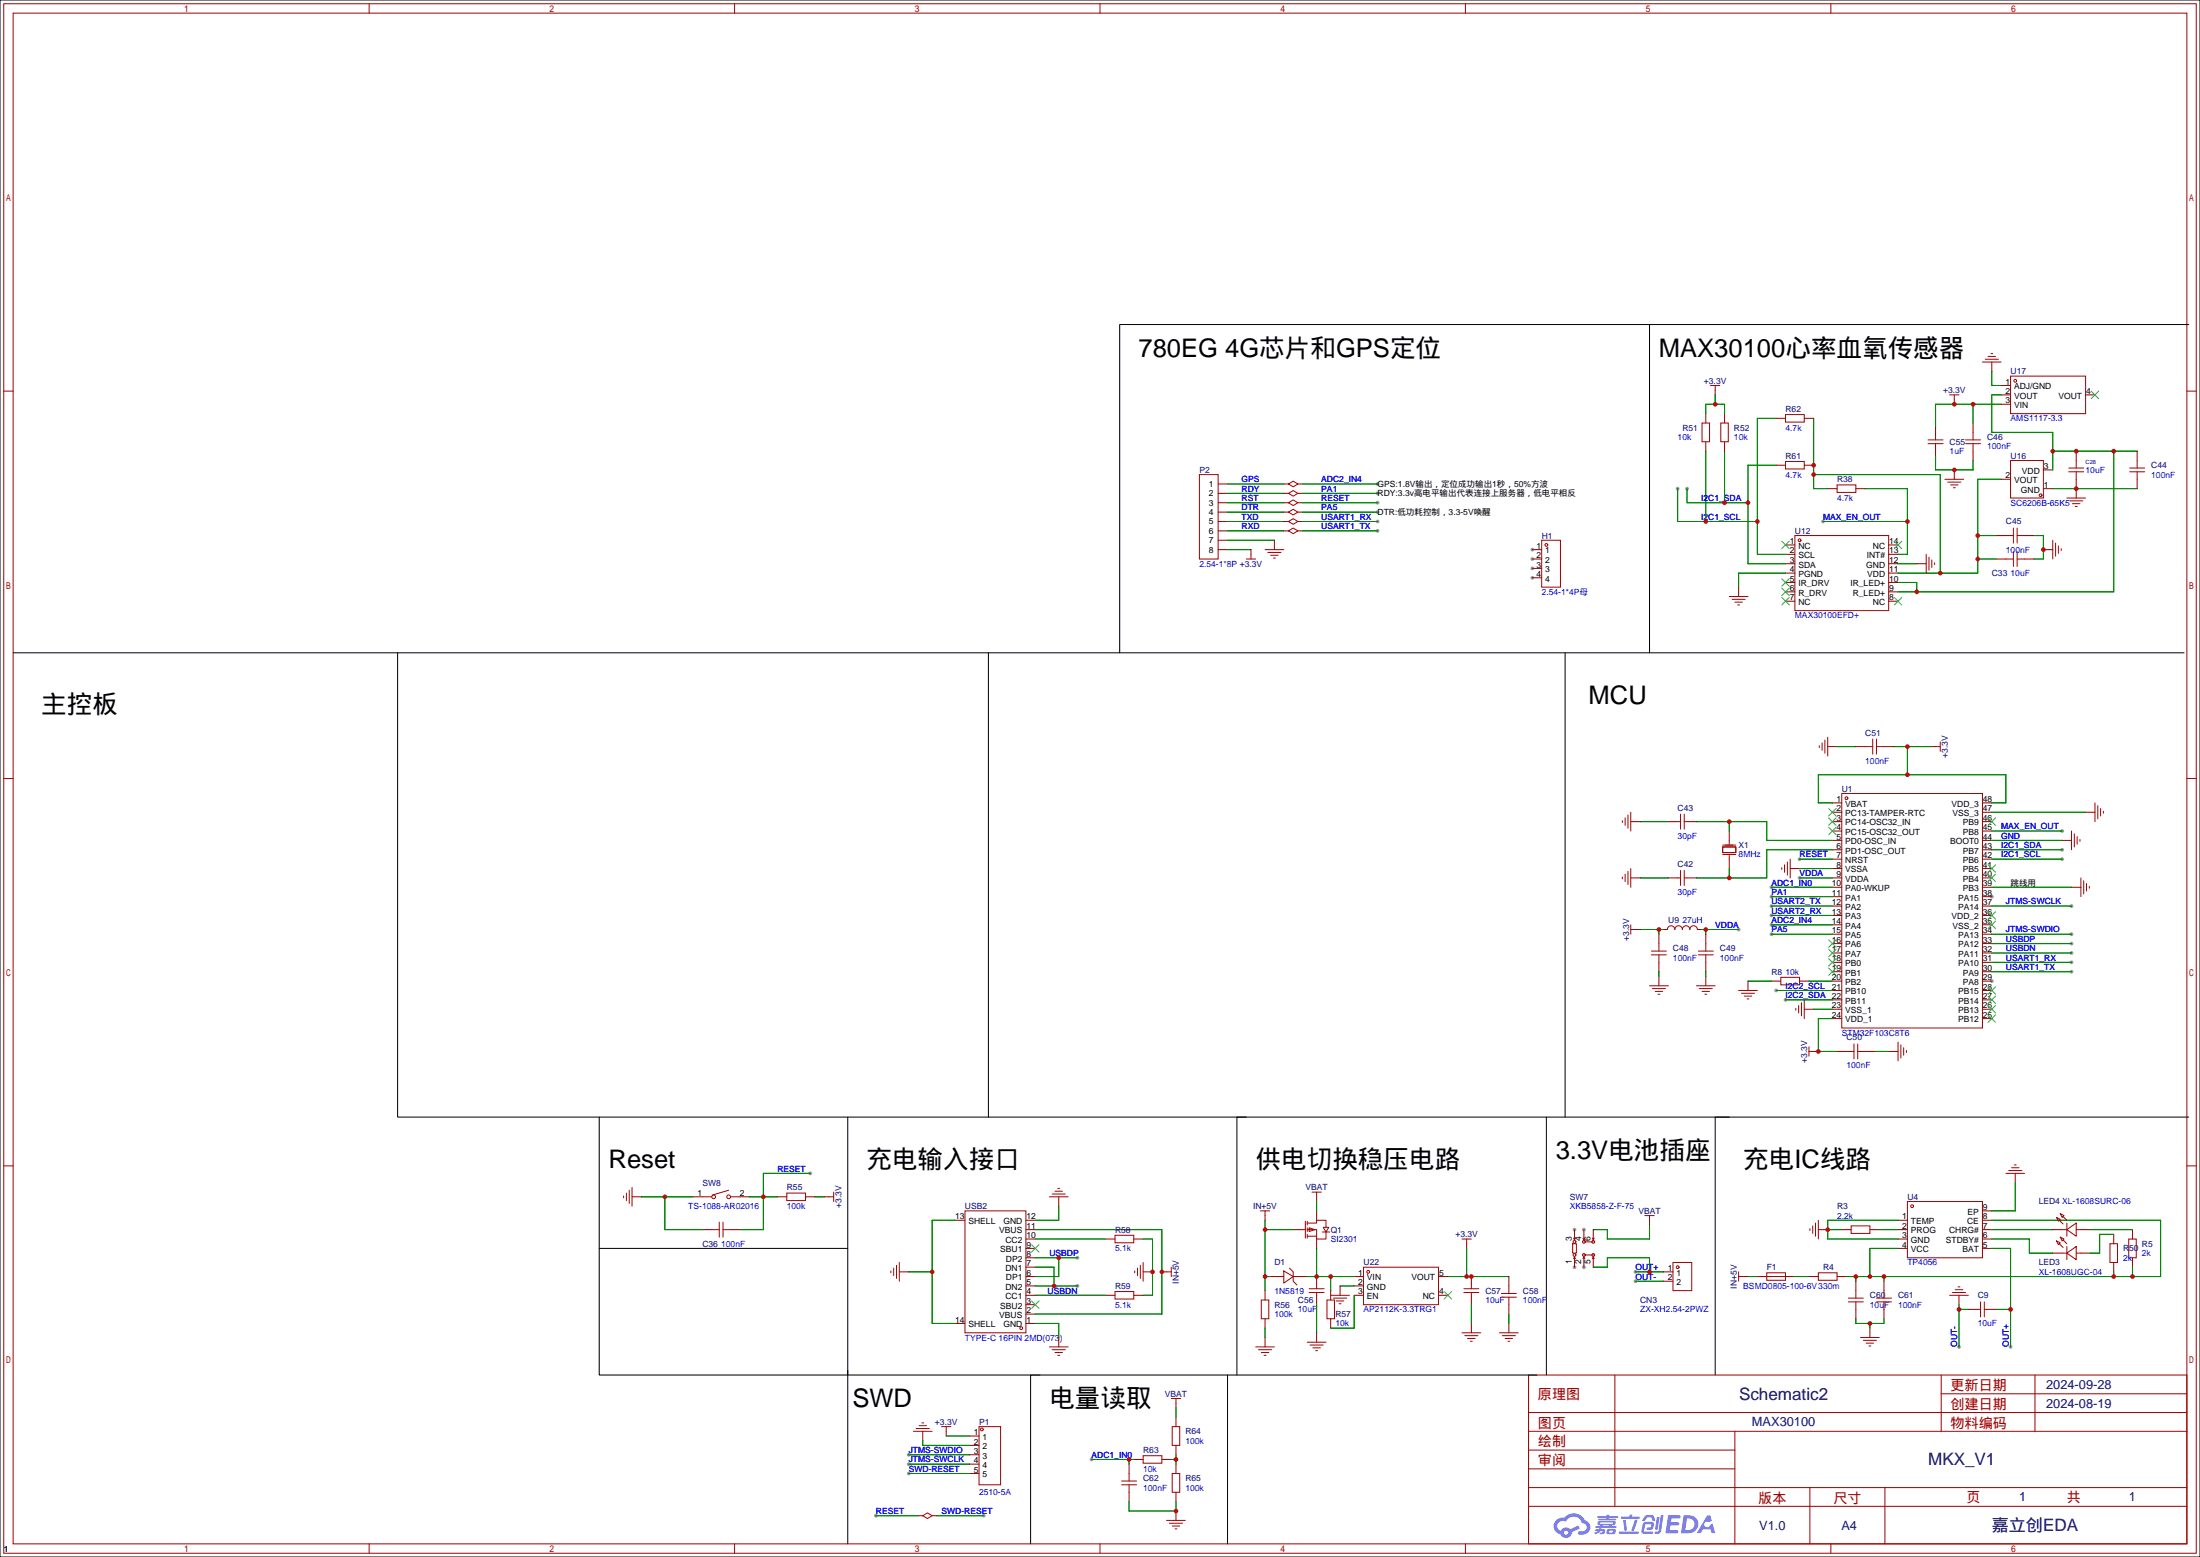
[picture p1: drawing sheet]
<svg xmlns="http://www.w3.org/2000/svg" width="596mm" height="422mm" viewBox="0 0 596 422" stroke-linecap="round" stroke-linejoin="round" font-family="sans-serif">
<path d="M0 0h595.9v421.6h-595.9z" fill="#fff" stroke="#000" stroke-width=".27"/>
<g fill="#999">
<circle cx="539.5" cy="265.7" r=".51"/>
<circle cx="539.5" cy="242.8" r=".51"/>
<circle cx="415" cy="148.8" r=".51"/>
<circle cx="415" cy="151.4" r=".51"/>
<circle cx="415" cy="153.9" r=".51"/>
<circle cx="415" cy="156.5" r=".51"/>
<circle cx="429" cy="333" r=".51"/>
<circle cx="426.5" cy="333" r=".51"/>
<circle cx="429" cy="343.2" r=".51"/>
<circle cx="426.5" cy="343.2" r=".51"/>
<circle cx="561.1" cy="263.1" r=".51"/>
<circle cx="561.1" cy="260.6" r=".51"/>
<circle cx="558.5" cy="225" r=".51"/>
<circle cx="530.6" cy="364.7" r=".51"/>
<circle cx="544.6" cy="364.7" r=".51"/>
<circle cx="443" cy="344.4" r=".51"/>
<circle cx="443" cy="347" r=".51"/>
<circle cx="558.5" cy="232.7" r=".51"/>
<circle cx="558.5" cy="230.1" r=".51"/>
<circle cx="470.9" cy="251.7" r=".51"/>
<circle cx="487.4" cy="237.7" r=".51"/>
<circle cx="454.4" cy="132.3" r=".51"/>
<circle cx="456.9" cy="132.3" r=".51"/>
<circle cx="493.8" cy="141.2" r=".51"/>
<circle cx="479.8" cy="245.4" r=".51"/>
<circle cx="479.8" cy="247.9" r=".51"/>
<circle cx="483.6" cy="270.8" r=".51"/>
<circle cx="246.1" cy="394" r=".51"/>
<circle cx="246.1" cy="396.5" r=".51"/>
<circle cx="561.1" cy="253" r=".51"/>
<circle cx="561.1" cy="245.4" r=".51"/>
<circle cx="487.4" cy="232.7" r=".51"/>
<circle cx="219.5" cy="317.8" r=".51"/>
<circle cx="246.1" cy="399" r=".51"/>
<circle cx="237.2" cy="410.5" r=".51"/>
<circle cx="266.4" cy="410.5" r=".51"/>
<circle cx="479.8" cy="242.8" r=".51"/>
<circle cx="373.1" cy="143.8" r=".51"/>
<circle cx="373.1" cy="141.2" r=".51"/>
<circle cx="373.1" cy="138.7" r=".51"/>
<circle cx="373.1" cy="136.1" r=".51"/>
<circle cx="373.1" cy="133.6" r=".51"/>
<circle cx="373.1" cy="131.1" r=".51"/>
<circle cx="479.8" cy="250.4" r=".51"/>
<circle cx="479.8" cy="253" r=".51"/>
<circle cx="561.1" cy="258.1" r=".51"/>
<circle cx="561.1" cy="255.5" r=".51"/>
<circle cx="481.1" cy="268.2" r=".51"/>
<circle cx="291.8" cy="340.6" r=".51"/>
<circle cx="295.7" cy="395.2" r=".51"/>
<circle cx="291.8" cy="348.2" r=".51"/>
<circle cx="479.8" cy="240.3" r=".51"/>
</g>
<g fill="none" stroke="#a10000" stroke-width=".27">
<path d="M1 1h593.9v419.6h-593.9zM3.6 3.6h588.7v414.5h-588.7zM100 1v2.6M199 1v2.6M297.9 1v2.6M396.9 1v2.6M495.9 1v2.6M1 105.9h2.6M592.3 105.9h2.6M1 210.8h2.6M592.3 210.8h2.6M1 315.7h2.6"/>
<path d="M592.3 315.7h2.6M414 372.4h178.3v45.7h-178.3zM437.4 372.4v35.5M525.8 372.4v15.2M525.8 377.4h66.5M551.2 372.4v15.2M414 392.7h55.9M414 387.6h178.3M414 397.8h55.9M414 382.5h178.3M469.9 387.6v30.5M100 418.1v2.5"/>
<path d="M199 418.1v2.5M297.9 418.1v2.5M396.9 418.1v2.5M414 407.9h178.3M414 402.8h178.3M490.2 402.8v15.3M495.9 418.1v2.5M510.5 402.8v15.3"/>
</g>
<g fill="#5487ff">
<path d="M451.8 410.3h2.7a.48 .48 0 0 1 .7 .5 .48 .48 0 0 1-.7 .4h-1.8l-.1 1 2.1 .1a.46 .46 0 0 1 .1 .6 .46 .46 0 0 1-.6 .2h-1.8l-.2 1.3h1.9a.43 .43 0 0 1 .5 .4 .43 .43 0 0 1-.5 .4h-3z"/>
<path d="M462.4 410.4h.8l.4 1.4-.7 .4a.84 .84 0 0 0-1.2 .2 .84 .84 0 0 0 .3 1.2 .84 .84 0 0 0 1.2-.4l.1-.3 .6-.3 .7 2.6h-1l-.3-1.1h-2.1l-.6 1.1h-1z"/>
<path d="M448.8 410.8h.7l-.5 3.2a.36 .36 0 0 1-.4 .3 .36 .36 0 0 1-.3-.3z"/>
<path d="M449.8 410.3h.8l-.7 4.3a1.04 1.04 0 0 1-1.8 .4l.2-.2 .8-.1 .1-.1z"/>
<path d="M445.5 410.6l.7-.3h1.4l.3 .3 .4 1.2-.7 .1-.3-1h-1l-.8 1h-.7z"/>
<path d="M445.1 412.5l.5-.4h1.7a.95 .95 0 0 1 .5 1.6l-.5 .5-1 .1a.32 .32 0 0 1-.3-.4 .32 .32 0 0 1 .3-.3h.8l.2-.8h-1.6l-.4 1.9 2.2 .1a.32 .32 0 0 1 .3 .3 .32 .32 0 0 1-.4 .3h-2.2l-.5-.3-.1-.5z"/>
<path d="M438.5 414.7h5.1a.33 .33 0 0 1 .3 .4 .33 .33 0 0 1-.4 .3h-4.8l-.2-.2z"/>
<path d="M442.8 411.6h.7l-.6 2a.98 .98 0 0 1-.7 1l-.3-.3z"/>
<path d="M439.6 411.6h.7l.3 2.6a.34 .34 0 0 1-.3 .4 .34 .34 0 0 1-.3-.3z"/>
<path d="M439.1 410.7h2.2l.3-.5h.5l-.1 .5h1.8a.32 .32 0 0 1 .3 .4 .32 .32 0 0 1-.3 .2h-4.5z"/>
<path d="M432.1 414.1l1.7-.2-.1 .2 1.1 .2-.2 1-1.3 .2v-.5h.7l.1-.4a.68 .68 0 0 0-1 .4l-1.1 .5-.2-.5 1-.4h-.7z"/>
<path d="M432.7 410.6h2.4l.1-.4h.7v.4h2.1l.3 .2-.3 .2h-2.2l-.1 .3h1.9l.2 .2-.2 .2h-4.6l-.1-.4h2.1v-.3h-2.2z"/>
<path d="M456 410.3l-.7 4.9h1.7a2.5 2.5 0 0 0 3-2.5 2.5 2.5 0 0 0-3.1-2.4zM456.9 411.2a1.65 1.65 0 0 1 2.1 1.7 1.65 1.65 0 0 1-2.2 1.5h-.4z"/>
<path d="M432.8 412.1l-.1 .8 .7 .1 .1 .3h-1.4l.1 .4h5.4l.3-.1-.3-.3h-1.1l.1-.2a.77 .77 0 0 0 .9-.3 .77 .77 0 0 0 0-.9h-4.2zM433.4 412.3l3.5 .1-.2 .3h-3.2zM434.2 413h1.7l-.2 .3h-1.4z"/>
<path d="M435.3 414.2l-.2 1.1a2.66 2.66 0 0 0 2.1 .1l.4-.9-.1-.4-1.7-.1zM435.9 414.5h.8l.1 .3-.2 .2h-.8z"/>
<path d="M421.5 411.7a2.23 2.23 0 0 0-.6 2.3 2.23 2.23 0 0 0 1.8 1.5 1.58 1.58 0 0 0 1.8 1 1.58 1.58 0 0 0 1.2-1.6l2.2-1-.4-.8-2.1 1a1.65 1.65 0 0 0-2.7 .5 1.47 1.47 0 0 1-.7-2.1 1.47 1.47 0 0 1 2.2-.4 2.35 2.35 0 0 1 2.3-1.4 2.35 2.35 0 0 1 2.1 1.8 1.12 1.12 0 0 1 1.2 1 1.12 1.12 0 0 1-1.1 1.2h-.7a.45 .45 0 0 0-.6 .4 .45 .45 0 0 0 .4 .5 2.12 2.12 0 0 0 2.5-.9 2.12 2.12 0 0 0-.3-2.6 1.92 1.92 0 0 1-1.3-1.3 3.4 3.4 0 0 0-5 .2l-1.2 .1zM423.6 415.1a.6 .6 0 0 1 1.2 0 .6 .6 0 0 1-1.2 0z"/>
</g>
<g fill="none" stroke="#a10000" stroke-width=".27">
<path d="M537 98h5M537.7 97.3h3.6M538.5 96.5h2M539.2 95.8h.6M461 114.6h2v5h-2zM463.3 104.4h2.5M464.6 104.4v1.3M466.1 114.6h2v5h-2zM483.6 112.3h5.1v2h-5.1zM522.2 119.1h4.1M524.3 118.4v.7M528.1 106.9h2.5"/>
<path d="M529.3 106.9v1.3M532.4 119.1h4M534.4 117.1v2M544.6 101.9h20.3v10.1h-20.3zM324.9 128.5h5v22.9h-5zM349 138.7l1.3-.8 1.2 .8-1.2 .7zM349 136.1l1.3-.7 1.2 .7-1.2 .8zM349 133.6l1.3-.8 1.2 .8-1.2 .8zM349 131.1l1.3-.8 1.2 .8-1.2 .7zM483.6 125h5.1v2h-5.1zM497.6 131.3h5.1v2h-5.1zM522.2 120.1h4.1"/>
<path d="M524.3 120.1v.8M526.8 129.8h5.1M527.6 130.6h3.5M528.3 131.3h2.1M529.1 132.1h.5M532.4 120.1h4M534.4 120.1v2.1M544.6 124.7h8.9v10.2h-8.9zM559.8 134.9h5.1M560.3 126.7h4.1M560.3 127.8h4.1M560.6 135.6h3.5"/>
<path d="M561.3 136.4h2.1M562.1 137.2h.5M562.4 124.7v2M562.4 127.8v2M576.8 126.7h4.1M576.8 127.8h4.1M578.9 124.7v2M578.9 127.8v2M337.6 151.4h2.5M338.8 150.1v1.3M342.6 148.8h5.1M343.4 149.6h3.6"/>
<path d="M344.2 150.4h2M344.9 151.1h.5M349 143.8l1.3-.8 1.2 .8-1.2 .7zM349 141.2l1.3-.7 1.2 .7-1.2 .8zM417.6 146.3h5.1v12.7h-5.1zM486.2 145h25.4v20.4h-25.4zM521.7 150.1v5.1M522.5 150.9v3.5M523.2 151.6v2.1M524 152.4v.5M543.3 151.4h2M543.3 145h2"/>
<path d="M545.3 143v4.1M545.3 149.4v4M546.4 151.4h2M546.4 143v4.1M546.4 149.4v4M546.4 145h2M556 146.3v5.1M556.8 147.1v3.5M557.5 147.8v2.1M558.3 148.6v.5M468.4 161.5h5.1M469.1 162.3h3.6"/>
<path d="M469.9 163.1h2M470.7 163.8h.5M495 199.6v5.1M441.7 220v5M492.8 201.9v.5M493.5 201.2v2M494.3 200.4v3.6M498.9 214.9h38.1v63.5h-38.1zM505.2 202.2h2M507.2 200.2v4M508.3 202.2h2M508.3 200.2v4"/>
<path d="M524.3 202.2h1.2M525.5 200.9v2.6M567.4 217.4v5.1M568.2 218.2v3.5M569 218.9v2.1M569.7 219.7v.5M439.4 222.2v.6M439.4 237.5v.5M440.2 221.5v2M440.2 236.7v2.1M440.9 220.7v3.6M440.9 236v3.5"/>
<path d="M441.7 235.2v5.1M454.4 237.7h.8M454.4 222.5h.8M455.2 220.5v4M455.2 235.7v4.1M456.2 220.5v4M456.2 235.7v4.1M456.2 237.7h.7M456.2 222.5h.7M466.6 229.4h3.6v1.5h-3.6zM466.6 231.4h3.6M466.6 228.9h3.6"/>
<path d="M468.4 227.6v1M468.4 231.6v1.1M482.6 234.9v.6M483.4 234.2v2M484.1 233.4v3.6M484.9 232.7v5M561.1 225v5.1M561.8 225.8v3.6M562.6 226.6v2M563.4 227.3v.5M563.6 237.7v5.1M564.4 238.5v3.6"/>
<path d="M565.1 239.3v2M441.7 250.4v2.6M441.7 251.7h1.3M447.3 258.6h4.1M447.3 257.6h4.1M449.3 255.5v2.1M449.3 258.6v2M451.6 251.7a1.02 1.02 0 0 1 1-1 1.02 1.02 0 0 1 1 1 1.02 1.02 0 0 1 1.1-1 1.02 1.02 0 0 1 1 1 1.02 1.02 0 0 1 1-1 1.02 1.02 0 0 1 1 1 1.02 1.02 0 0 1 1-1 1.02 1.02 0 0 1 1 1M460 258.6h4.1M460 257.6h4.1M462 255.5v2.1M462 258.6v2"/>
<path d="M565.9 240v.5M446.8 267h5.1M447.5 267.7h3.6M448.3 268.5h2M449.1 269.2h.5M459.5 267h5.1M460.2 267.7h3.6M461 268.5h2M461.8 269.2h.5M470.9 268.2h5.1M471.7 269h3.5M472.4 269.7h2.1"/>
<path d="M473.2 270.5h.5M482.3 264.7h5.1v2h-5.1zM486.4 273v.6M487.2 272.3v2M487.9 271.5v3.6M488.7 270.8v5M490 283.5v2.5M490 284.7h1.2M500.1 284.7h2.1M502.2 282.7v4.1M503.2 284.7h2M503.2 282.7v4.1"/>
<path d="M514.1 282.2v5.1M514.9 283v3.5M515.6 283.7v2M516.4 284.5v.5M543.3 317.8h5.1M544.1 317h3.5M544.8 316.2h2.1M545.6 315.5h.5M168.9 323.8v.6M169.7 323.1v2M170.4 322.3v3.6M171.2 321.6v5"/>
<path d="M190.2 324.1h2.6M192.8 333h2M194.8 331v4M195.8 333h2.1M195.8 331v4M197.4 322.3l-4.4 1.3M197.9 324.1h2.5M213.1 323.1h5.1v2h-5.1zM224.5 324.1h1.3M225.8 322.8v2.6M261.4 327.9h16.5v33h-16.5zM284.2 324.1h5.1"/>
<path d="M285 323.3h3.5M285.8 322.6h2M286.5 321.8h.5M302 334.5h5.1v2h-5.1zM341.4 327.9h2.5M342.6 327.9v1.3M352.8 333h.8M353.6 330.7v4.6M354.1 331.2h2.5v-.7h2.6v2M354.1 333h2.5v2.5h2.6v-1.7M354.1 334.8h2.5M354.1 330.7v1"/>
<path d="M354.1 332.5v1M354.1 334.3v1M354.6 332.5l1.5 .5-1.5 .5zM355.3 322.8h2.6M356.6 322.8v1.3M358.1 333.6h2.1M358.4 332.4h1.5l-.7 1.2zM396 335.5h2.5M397.3 335.5v1.3M426 336.8h1v2.5h-1zM426.2 335.3l.3 .5 .2-.5M428.8 335.3l.2 .5 .3-.5"/>
<path d="M429 339.9h2.8M429 336.3h2.5M431.3 335.3l.2 .5 .3-.5M445.5 329.2h2.6M446.8 329.2v1.3M490.2 332.7v.5M491 332v2M491.7 331.2v3.6M492.5 330.5v5M501.4 332h5.1v2h-5.1zM516.6 325.4h20.4v15.2h-20.4zM557 336l1 .5-.5 .6z"/>
<path d="M557 329.7l1 .5-.5 .5zM557.8 336.8l1 1M557.8 330.5l1 1M558 335l1.1 .5-.6 .5zM558 328.7l1.1 .5-.6 .5zM558.5 339.3h1.3M558.5 333h1.3M558.8 335.8l1 1M558.8 329.4l1 1.1M559.8 339.3l2.6-1.7v3.5zM559.8 333l2.6-1.8v3.6zM559.8 331.2v3.6"/>
<path d="M559.8 337.6v3.5M562.4 339.3h1.2M562.4 333h1.2M571.5 336.8h2v5.1h-2zM576.6 335.5h2v5.1h-2zM241.3 344.2v.5M242.1 343.4v2M242.8 342.6v3.6M243.6 341.9v5.1M302 349.8h5.1v2h-5.1zM307.3 344.2v.5M308.1 343.4v2"/>
<path d="M308.9 342.6v3.6M309.6 341.9v5.1M316 344.4h1.2M317.2 343.2v2.5M341.6 352h2.1v5.1h-2.1zM347.7 344.2l2.6 1.5-2.6 1.8zM349.2 343.4l1.1 1v2.6l1 1M354.6 350h4M354.6 349h4M356.6 348.2v.8M356.6 350v.8M359.4 352h2v5.1h-2z"/>
<path d="M360.4 350.8h5.1M361.2 351.5h3.5M361.9 352.3h2.1M362.7 353.1h.5M369.3 343.2h20.3v10.1h-20.3zM396.5 350h4.1M396.5 349h4.1M398.5 348.2v.8M398.5 350v.8M406.7 351.3h4M406.7 350.3h4M408.7 348.2v2.1"/>
<path d="M408.7 351.3v2M426.2 340.9l.3-.5 .2 .5M428.8 340.9l.2-.5 .3 .5M431.3 340.9l.2-.5 .3 .5M453.1 341.9h5.1v7.6h-5.1zM470.9 344.4v2.6M470.9 345.7h1.3M478.5 344.7h5.1v2h-5.1zM478.5 345.7h5.1M492.5 344.7h5.1v2h-5.1zM500.6 351.5h4.1M500.6 352.6h4.1"/>
<path d="M502.7 349.5v2M502.7 352.6v2M508.3 351.5h4M508.3 352.6h4M510.3 349.5v2M510.3 352.6v2M528.1 350.8h5M528.8 350h3.6M529.6 349.2h2M530.4 348.5h.5M535.7 354.6h.7M536.4 352.6v4"/>
<path d="M537.5 352.6v4M537.5 354.6h.7M284.2 364.7h5.1M285 365.5h3.5M285.8 366.3h2M286.5 367h.5M317.2 378.7h2.6M318.5 378.7v1.3M340.1 364.7h5.1M340.9 365.5h3.5M341.6 366.3h2.1M342.4 367h.5"/>
<path d="M354.1 363.5h5.1M354.8 364.2h3.6M355.6 365h2M356.4 365.8h.5M396 360.9h5.1M396.7 361.7h3.6M397.5 362.5h2M398.3 363.2h.5M406.1 360.9h5.1M406.9 361.7h3.6M407.7 362.5h2M408.4 363.2h.5"/>
<path d="M503.9 362.2h5.1M504.7 363h3.6M505.5 363.7h2M506.2 364.5h.5M247.4 387.6h5.1M248.2 386.8h3.5M248.9 386.1h2.1M249.7 385.3h.5M255 386.3h2.6M256.3 386.3v1.3M265.2 386.3h5.8v15.8h-5.8zM305.8 399v2.1"/>
<path d="M309.6 394.2h5.1v2h-5.1zM317.5 386.3h2v5.1h-2zM317.5 399h2v5.1h-2zM249.9 410.5l1.3-.8 1.3 .8-1.3 .7zM303.8 402.1h4M303.8 401.1h4M305.8 402.1v2M316 411.7h5.1M316.7 412.5h3.6M317.5 413.3h2M318.3 414h.5"/>
<circle cx="545.8" cy="103.1" r=".38"/>
<circle cx="552.7" cy="134.1" r=".38"/>
<circle cx="418.8" cy="147.6" r=".38"/>
<circle cx="487.4" cy="146.3" r=".38"/>
<circle cx="500.1" cy="216.2" r=".38"/>
<circle cx="193.3" cy="324.1" r=".51"/>
<circle cx="197.4" cy="324.1" r=".51"/>
<circle cx="426.5" cy="336.3" r=".38"/>
<circle cx="426.5" cy="339.9" r=".38"/>
<circle cx="429" cy="339.9" r=".38"/>
<circle cx="429" cy="336.3" r=".38"/>
<circle cx="431.5" cy="336.3" r=".38"/>
<circle cx="431.5" cy="339.9" r=".38"/>
<circle cx="517.9" cy="326.6" r=".38"/>
<circle cx="276.6" cy="359.7" r=".38"/>
<circle cx="370.6" cy="344.4" r=".38"/>
<circle cx="454.4" cy="343.2" r=".38"/>
<circle cx="265.9" cy="387.1" r=".38"/>
</g>
<g fill="none" stroke="#870000" stroke-width=".27">
<path d="M539.5 98v2.6M462 112v2.6M462 119.6v2.6M464.6 105.7v1.2M467.1 112v2.6M467.1 119.6v2.6M481.1 113.3h2.5M488.7 113.3h2.5M524.3 115.8v2.6M529.3 108.2v1.3M534.4 114.6v2.5M542 104.4h2.6"/>
<path d="M542 106.9h2.6M542 109.5h2.6M564.9 106.9h2.5M329.9 131.1h2.6M329.9 133.6h2.6M329.9 136.1h2.6M329.9 138.7h2.6M347.7 131.1h1.3M347.7 133.6h1.3M347.7 136.1h1.3M347.7 138.7h1.3M351.5 131.1h1.3"/>
<path d="M351.5 133.6h1.3M351.5 136.1h1.3M351.5 138.7h1.3M481.1 126h2.5M488.7 126h2.5M495 132.3h2.6M502.7 132.3h2.5M524.3 120.9v2.5M529.3 127.3v2.5M534.4 122.2v2.5M542 129.8h2.6M553.5 132.3h2.5"/>
<path d="M553.5 127.3h2.5M562.4 122.2v2.5M562.4 129.8v5.1M578.9 122.2v2.5M578.9 129.8v2.5M329.9 148.8h2.6M329.9 141.2h2.6M329.9 143.8h2.6M329.9 146.3h2.6M338.8 148.8v1.3M345.2 146.3v2.5M347.7 141.2h1.3"/>
<path d="M347.7 143.8h1.3M351.5 141.2h1.3M351.5 143.8h1.3M415 148.8h2.6M415 151.4h2.6M415 153.9h2.6M415 156.5h2.6M470.9 159v2.5M483.6 147.6h2.6M483.6 150.1h2.6M483.6 152.7h2.6M483.6 155.2h2.6"/>
<path d="M483.6 157.7h2.6M511.6 147.6h2.5M511.6 150.1h2.5M511.6 152.7h2.5M511.6 155.2h2.5M511.6 157.7h2.5M519.2 152.7h2.5M540.8 151.4h2.5M540.8 145h2.5M548.4 151.4h2.5M548.4 145h2.5M553.5 148.8h2.5"/>
<path d="M483.6 160.3h2.6M483.6 162.8h2.6M511.6 160.3h2.5M511.6 162.8h2.5M495 202.2h2.6M496.3 217.4h2.6M496.3 220h2.6M502.7 202.2h2.5M510.3 202.2h2.5M523 202.2h1.3M537 217.4h2.5M537 220h2.5"/>
<path d="M564.9 220h2.5M441.7 222.5h2.5M441.7 237.7h2.5M451.9 222.5h2.5M451.9 237.7h2.5M456.9 222.5h2.6M456.9 237.7h2.6M468.4 225v2.6M468.4 232.7v2.5M484.9 235.2h2.5M496.3 222.5h2.6M496.3 225h2.6"/>
<path d="M496.3 227.6h2.6M496.3 230.1h2.6M496.3 232.7h2.6M496.3 235.2h2.6M496.3 237.7h2.6M537 222.5h2.5M537 225h2.5M537 227.6h2.5M537 230.1h2.5M537 232.7h2.5M537 235.2h2.5M537 237.7h2.5"/>
<path d="M558.5 227.6h2.6M443 251.7h1.2M449.3 253v2.5M450.6 251.7h1M459.7 251.7h1.1M462 253v2.5M496.3 240.3h2.6M496.3 242.8h2.6M496.3 245.4h2.6M496.3 247.9h2.6M496.3 250.4h2.6M496.3 253h2.6"/>
<path d="M496.3 255.5h2.6M496.3 258.1h2.6M537 240.3h2.5M537 242.8h2.5M537 245.4h2.5M537 247.9h2.5M537 250.4h2.5M537 253h2.5M537 255.5h2.5M537 258.1h2.5M561.1 240.3h2.5M449.3 260.6v2.5"/>
<path d="M449.3 264.4v2.6M462 260.6v2.5M462 264.4v2.6M473.5 265.7v2.5M479.8 265.7h2.5M487.4 265.7h2.6M488.7 273.3h2.5M496.3 260.6h2.6M496.3 263.1h2.6M496.3 265.7h2.6M496.3 268.2h2.6M496.3 270.8h2.6"/>
<path d="M496.3 273.3h2.6M496.3 275.8h2.6M537 260.6h2.5M537 263.1h2.5M537 265.7h2.5M537 268.2h2.5M537 270.8h2.5M537 273.3h2.5M537 275.8h2.5M491.2 284.7h1.3M497.6 284.7h2.5M505.2 284.7h2.5"/>
<path d="M511.6 284.7h2.5M545.8 317.8v2.5M171.2 324.1h2.5M187.7 324.1h2.5M190.2 333h2.6M197.9 333h2.5M200.4 324.1h2.5M210.6 324.1h2.5M218.2 324.1h2.5M223.3 324.1h1.2M258.8 330.5h2.6M277.9 330.5h2.5"/>
<path d="M277.9 333h2.5M277.9 335.5h2.5M277.9 338.1h2.5M286.8 324.1v2.5M299.5 335.5h2.5M307.1 335.5h2.5M342.6 329.2v1.3M350.3 333h2.5M356.6 324.1v1.3M356.6 327.9v2.6M356.6 335.5v2.6M397.3 336.8v1.3"/>
<path d="M426.5 333v2.5M429 333v2.5M431.5 333v2.5M446.8 330.5v1.2M492.5 333h2.5M498.9 333h2.5M506.5 333h2.5M514.1 330.5h2.5M514.1 333h2.5M514.1 335.5h2.5M514.1 338.1h2.5M537 330.5h2.5"/>
<path d="M537 333h2.5M537 335.5h2.5M537 338.1h2.5M537 327.9h2.5M556 333h2.5M556 339.3h2.5M563.6 333h2.6M563.6 339.3h2.6M572.5 334.3v2.5M577.6 333v2.5M243.6 344.4h2.5M258.8 358.4h2.6"/>
<path d="M277.9 345.7h2.5M277.9 348.2h2.5M277.9 350.8h2.5M277.9 358.4h2.5M277.9 355.9h2.5M277.9 353.3h2.5M277.9 343.2h2.5M277.9 340.6h2.5M299.5 350.8h2.5M307.1 350.8h2.5M309.6 344.4h2.6M314.7 344.4h1.3"/>
<path d="M342.6 349.5v2.5M342.6 357.1v2.6M343.9 345.7h3.8M350.3 345.7h3.8M356.6 345.7v2.5M356.6 350.8v2.5M360.4 349.5v2.5M360.4 357.1v2.6M363 348.2v2.6M366.8 345.7h2.5M366.8 348.2h2.5M366.8 350.8h2.5"/>
<path d="M389.6 345.7h2.6M389.6 350.8h2.6M398.5 345.7v2.5M398.5 350.8v2.5M398.5 358.4v2.5M408.7 345.7v2.5M408.7 353.3v2.6M408.7 358.4v2.5M426.5 340.6v2.6M429 340.6v2.6M431.5 340.6v2.6M450.6 344.4h2.5"/>
<path d="M450.6 347h2.5M472.2 345.7h1.3M476 345.7h2.5M483.6 345.7h2.6M490 345.7h2.5M497.6 345.7h2.5M502.7 347v2.5M502.7 354.6v2.5M506.5 359.7v2.5M510.3 347v2.5M510.3 354.6v2.5M530.6 350.8v2.5"/>
<path d="M533.1 354.6h2.6M538.2 354.6h2.6M572.5 341.9v2.5M577.6 340.6v2.6M286.8 362.2v2.5M318.5 380v1.3M342.6 362.2v2.5M356.6 360.9v2.6M249.9 387.6v2.5M256.3 387.6v1.3M262.6 388.9h2.6M262.6 391.4h2.6"/>
<path d="M262.6 394h2.6M262.6 396.5h2.6M262.6 399h2.6M305.8 396.5v2.5M307.1 395.2h2.5M314.7 395.2h2.5M318.5 383.8v2.5M318.5 391.4v2.6M318.5 396.5v2.5M248.7 410.5h1.2M252.5 410.5h1.2M305.8 404.1v2.6"/>
<path d="M318.5 404.1v2.6M318.5 409.2v2.5"/>
</g>
<g fill="none" stroke="#3c3" stroke-width=".27">
<path d="M566.4 105.9l2.1 2M568.5 105.9l-2.1 2M482.6 146.6l2 2M482.6 156.7l2 2M482.6 159.3l2 2M484.6 146.6l-2 2M484.6 156.7l-2 2M484.6 159.3l-2 2M513.1 146.6l2 2M515.1 146.6l-2 2M482.6 161.8l2 2M484.6 161.8l-2 2"/>
<path d="M513.1 161.8l2 2M515.1 161.8l-2 2M495.3 218.9l2 2.1M497.3 218.9l-2 2.1M495.3 221.5l2 2M495.3 224l2 2.1M497.3 221.5l-2 2M497.3 224l-2 2.1M538.5 236.7l2 2.1M538.5 234.2l2 2M538.5 221.5l2 2M540.5 236.7l-2 2.1"/>
<path d="M540.5 234.2l-2 2M540.5 221.5l-2 2M495.3 254.5l2 2M495.3 257l2 2.1M495.3 259.6l2 2M497.3 254.5l-2 2M497.3 257l-2 2.1M497.3 259.6l-2 2M538.5 249.4l2 2.1M538.5 246.9l2 2M540.5 249.4l-2 2.1M540.5 246.9l-2 2"/>
<path d="M495.3 262.1l2 2.1M497.3 262.1l-2 2.1M538.5 274.8l2 2.1M538.5 272.3l2 2M538.5 269.7l2 2.1M538.5 267.2l2 2M540.5 274.8l-2 2.1M540.5 272.3l-2 2M540.5 269.7l-2 2.1M540.5 267.2l-2 2M279.4 337.1l2 2M281.4 337.1l-2 2"/>
<path d="M279.4 352.3l2 2M281.4 352.3l-2 2M391.2 349.8l2 2M393.2 349.8l-2 2"/>
</g>
<g fill="none" stroke="#000" stroke-width=".27">
<path d="M446.8 87.9h-143.5v88.9M592.8 87.9h-146v88.9M3.6 176.8h588M107.7 176.8v125.7h160M267.7 176.8v125.7h69.9M423.9 176.8v125.7M162.3 302.5v69.9h67.3M229.6 302.5v69.9h52.1M418.8 302.5h-83.8v69.9M468.4 302.5h-49.6v69.9M592.8 302.5h-128.2v69.9M162.3 338.1h67.3"/>
<path d="M229.6 371.1v47M332.5 372.4h-53.4v45.7M416.3 372.4h-83.8v45.7"/>
</g>
<g fill="none" stroke="#008700" stroke-width=".27">
<path d="M462 112v-2.5h5.1v2.5M464.6 106.9v2.6M481.1 113.3h-5.1v36.8h7.6M491.2 113.3v19h3.8M534.4 109.5v5.1M539.5 100.6v3.8h2.5M542 106.9h-2.5v10.2h16.5v10.2M542 109.5h-17.7v6.3M332.5 136.1h15.2M332.5 131.1h15.2M332.5 133.6h15.2M332.5 138.7h15.2"/>
<path d="M352.8 136.1h20.3M352.8 131.1h20.3M352.8 133.6h20.3M352.8 138.7h20.3M454.4 132.3v8.9h21.6M456.9 132.3v3.8h16.6M462 122.2v19M467.1 122.2v13.9M481.1 126h-7.6v26.7h10.1M491.2 128.5h34.3v26.7M505.2 132.3h11.4v17.8h-2.5M524.3 123.4v3.9h10.1v-2.6"/>
<path d="M542 129.8h-6.3v25.4h-21.6M556 132.3h22.9M556 122.2h22.9M572.5 122.2v38.1h-58.4M332.5 141.2h15.2M332.5 143.8h15.2M332.5 146.3h12.7M332.5 148.8h6.3M352.8 141.2h20.3M352.8 143.8h20.3M483.6 155.2h-12.7v3.8M493.8 141.2h22.8"/>
<path d="M514.1 152.7h5.1M514.1 157.7h5.1v2.6M535.7 151.4h5.1M535.7 145h5.1M550.9 145h2.6v6.4h-2.6M496.3 217.4h-3.8v-7.6h50.8v7.6h-3.8M497.6 202.2h5.1M512.8 202.2h10.2M516.6 202.2v7.6M539.5 220h25.4M444.2 222.5h7.7M444.2 237.7h7.7"/>
<path d="M459.5 222.5h19v5.1h17.8M468.4 222.5v2.5M468.4 235.2v2.5M487.4 232.7h8.9M487.4 237.7h8.9M487.4 235.2h8.9M496.3 230.1h-17.8v7.6h-19M539.5 225h19M539.5 232.7h19M539.5 230.1h19M539.5 227.6h19M444.2 251.7h6.4"/>
<path d="M449.3 251.7v1.3M460.8 251.7h10.1M462 251.7v1.3M479.8 245.4h16.5M479.8 247.9h16.5M479.8 253h16.5M479.8 242.8h16.5M479.8 250.4h16.5M479.8 240.3h16.5M539.5 245.4h21.6M539.5 253h21.6M539.5 258.1h21.6"/>
<path d="M539.5 255.5h21.6M539.5 240.3h21.6M449.3 263.1v1.3M462 263.1v1.3M473.5 265.7h6.3M481.1 268.2h15.2M483.6 270.8h12.7M490 265.7h6.3M491.2 273.3h5.1M496.3 275.8h-3.8v8.9h5.1M539.5 263.1h21.6M539.5 260.6h21.6"/>
<path d="M507.7 284.7h3.9M219.5 317.8h-12.7v15.2h-6.4M173.7 324.1h14M180.1 324.1v8.9h10.1M202.9 324.1h7.7M220.7 324.1h2.6M258.8 330.5h-6.3v27.9h6.3M280.4 333h34.3v22.9h-34.3M280.4 335.5h19.1M286.8 326.6v3.9h-6.4M309.6 335.5h2.6v15.3h-2.6M342.6 333h7.7"/>
<path d="M342.6 330.5v19M356.6 325.4v2.5M356.6 338.1v7.6M397.3 338.1v7.6M446.8 331.7v3.8h-11.4v-2.5h-3.9M495 333h3.9M509 333h5.1M514.1 330.5h-19.1v5h19.1M514.1 338.1h-7.6v7.6M539.5 333h16.5M539.5 335.5h10.2v3.8h6.3M539.5 330.5h45.7v15.2h-85.1"/>
<path d="M539.5 338.1h5.1v26.6M545.8 320.3v7.6h-6.3M566.2 333h11.4M572.5 334.3h-3.8v5h-2.5M246.1 344.4h6.4M280.4 358.4h6.4v3.8M280.4 340.6h11.4M280.4 343.2h5.1v5M280.4 348.2h11.4M280.4 350.8h19.1M286.8 340.6v5.1h-6.4M342.6 345.7h1.3"/>
<path d="M342.6 359.7v2.5M354.1 345.7h12.7M356.6 353.3v7.6M360.4 345.7v3.8M363 348.2h3.8M366.8 350.8v8.9h-6.4M392.2 345.7h16.5M398.5 353.3v5.1M408.7 355.9v2.5M431.5 343.2h3.9v-2.6h11.4v3.8M443 344.4h7.6M443 347h7.6"/>
<path d="M473.5 345.7h2.5M486.2 345.7h3.8M502.7 357.1v1.3h7.6v-1.3M502.7 345.7v1.3M506.5 358.4v1.3M510.3 345.7v1.3M530.6 354.6h2.5M530.6 353.3v11.4M540.8 354.6h3.8M572.5 344.4v1.3M577.6 343.2v2.5M246.1 394h16.5"/>
<path d="M246.1 396.5h16.5M246.1 399h16.5M249.9 390.1v1.3h12.7M256.3 388.9h6.3M295.7 395.2h11.4M305.8 395.2v1.3M317.2 395.2h1.3M318.5 381.3v2.5M318.5 394v2.5M237.2 410.5h11.5M253.7 410.5h12.7M305.8 406.7v2.5h12.7v-2.5"/>
</g>
<g fill="#c00">
<circle cx="495" cy="333" r=".63"/>
<circle cx="506.5" cy="358.4" r=".63"/>
<circle cx="530.6" cy="354.6" r=".63"/>
<circle cx="544.6" cy="354.6" r=".63"/>
<circle cx="506.5" cy="345.7" r=".63"/>
<circle cx="502.7" cy="345.7" r=".63"/>
<circle cx="510.3" cy="345.7" r=".63"/>
<circle cx="572.5" cy="345.7" r=".63"/>
<circle cx="577.6" cy="345.7" r=".63"/>
<circle cx="446.8" cy="344.4" r=".63"/>
<circle cx="516.6" cy="202.2" r=".63"/>
<circle cx="516.6" cy="209.8" r=".63"/>
<circle cx="468.4" cy="222.5" r=".63"/>
<circle cx="468.4" cy="237.7" r=".63"/>
<circle cx="449.3" cy="251.7" r=".63"/>
<circle cx="462" cy="251.7" r=".63"/>
<circle cx="492.5" cy="284.7" r=".63"/>
<circle cx="525.5" cy="155.2" r=".63"/>
<circle cx="491.2" cy="128.5" r=".63"/>
<circle cx="491.2" cy="126" r=".63"/>
<circle cx="535.7" cy="151.4" r=".63"/>
<circle cx="535.7" cy="145" r=".63"/>
<circle cx="553.5" cy="148.8" r=".63"/>
<circle cx="529.3" cy="127.3" r=".63"/>
<circle cx="529.3" cy="109.5" r=".63"/>
<circle cx="534.4" cy="109.5" r=".63"/>
<circle cx="562.4" cy="132.3" r=".63"/>
<circle cx="476" cy="141.2" r=".63"/>
<circle cx="462" cy="141.2" r=".63"/>
<circle cx="473.5" cy="136.1" r=".63"/>
<circle cx="467.1" cy="136.1" r=".63"/>
<circle cx="519.2" cy="160.3" r=".63"/>
<circle cx="556" cy="122.2" r=".63"/>
<circle cx="572.5" cy="122.2" r=".63"/>
<circle cx="562.4" cy="122.2" r=".63"/>
<circle cx="516.6" cy="141.2" r=".63"/>
<circle cx="206.8" cy="324.1" r=".63"/>
<circle cx="180.1" cy="324.1" r=".63"/>
<circle cx="464.6" cy="109.5" r=".63"/>
<circle cx="356.6" cy="345.7" r=".63"/>
<circle cx="360.4" cy="345.7" r=".63"/>
<circle cx="342.6" cy="345.7" r=".63"/>
<circle cx="342.6" cy="333" r=".63"/>
<circle cx="397.3" cy="345.7" r=".63"/>
<circle cx="398.5" cy="345.7" r=".63"/>
<circle cx="252.5" cy="344.4" r=".63"/>
<circle cx="314.7" cy="344.4" r=".63"/>
<circle cx="312.2" cy="344.4" r=".63"/>
<circle cx="286.8" cy="340.6" r=".63"/>
<circle cx="318.5" cy="409.2" r=".63"/>
<circle cx="318.5" cy="395.2" r=".63"/>
<circle cx="305.8" cy="395.2" r=".63"/>
<circle cx="285.5" cy="348.2" r=".63"/>
</g>
<g font-size="6.9">
<text x="308.4" y="96.7">780EG 4G芯片和GPS定位</text>
<text x="449.3" y="96.7">MAX30100心率血氧传感器</text>
<text x="430.3" y="190.6">MCU</text>
<text x="11.2" y="193.2">主控板</text>
<text x="164.8" y="316.4">Reset</text>
<text x="234.7" y="316.4">充电输入接口</text>
<text x="340.1" y="316.4">供电切换稳压电路</text>
<text x="421.4" y="313.8">3.3V电池插座</text>
<text x="472.2" y="316.4">充电IC线路</text>
<text x="230.9" y="381.1">SWD</text>
<text x="284.2" y="381.1">电量读取</text>
</g>
<g font-size="4.6" fill="#000080">
<text x="471" y="379.1">Schematic2</text>
<text x="522.3" y="396.8">MKX_V1</text>
<text x="539.5" y="414.6">嘉立创EDA</text>
</g>
<g font-size="3.8" fill="#a00000">
<text x="528.3" y="376.4">更新日期</text>
<text x="416.6" y="379">原理图</text>
<text x="528.3" y="381.5">创建日期</text>
<text x="416.6" y="386.6">图页</text>
<text x="528.3" y="386.6">物料编码</text>
<text x="416.6" y="391.7">绘制</text>
<text x="416.6" y="396.7">审阅</text>
<text x="476.2" y="406.9">版本</text>
<text x="496.6" y="406.9">尺寸</text>
<text x="532.6" y="406.7">页</text>
<text x="559.8" y="406.7">共</text>
</g>
<g font-size="3.5" fill="#000080">
<text x="554.2" y="376.1">2024-09-28</text>
<text x="554.2" y="381.2">2024-08-19</text>
<text x="474.5" y="386.3">MAX30100</text>
<text x="546.9" y="406.3">1</text>
<text x="576.6" y="406.3">1</text>
<text x="476.5" y="414.2">V1.0</text>
<text x="498.8" y="414.2">A4</text>
</g>
<g font-size="2.3" fill="#000080">
<text x="544.6" y="101.4">U17</text>
<text x="461.5" y="103.9">+3.3V</text>
<text x="526.3" y="106.5">+3.3V</text>
<text x="483.6" y="111.6">R62</text>
<text x="455.7" y="116.6">R51</text>
<text x="469.6" y="116.6">R52</text>
<text x="538.2" y="119.2">C46</text>
<text x="483.6" y="124.3">R61</text>
<text x="528.1" y="120.4">C55</text>
<text x="544.6" y="124.3">U16</text>
<text x="324.9" y="128.1">P2</text>
<text x="497.6" y="130.6">R38</text>
<text x="582.7" y="126.8">C44</text>
<text x="543.3" y="142">C45</text>
<text x="417.6" y="145.8">H1</text>
<text x="486.2" y="144.6">U12</text>
<text x="539.5" y="156">C33</text>
<text x="505.2" y="199.2">C51</text>
<text x="527.6" y="205.2" transform="rotate(-90 527.6 205.2)">+3.3V</text>
<text x="498.9" y="214.4">U1</text>
<text x="454.4" y="219.5">C43</text>
<text x="470.9" y="229.7">X1</text>
<text x="454.4" y="234.7">C42</text>
<text x="451.9" y="250">U9</text>
<text x="441.2" y="254.8" transform="rotate(-90 441.2 254.8)">+3.3V</text>
<text x="453.1" y="257.6">C48</text>
<text x="465.8" y="257.6">C49</text>
<text x="479.8" y="264">R8</text>
<text x="500.1" y="281.7">C50</text>
<text x="489.5" y="287.8" transform="rotate(-90 489.5 287.8)">+3.3V</text>
<text x="190.2" y="321.1">SW8</text>
<text x="213.1" y="322.4">R55</text>
<text x="353.6" y="322.4">VBAT</text>
<text x="227.9" y="327.2" transform="rotate(-90 227.9 327.2)">+3.3V</text>
<text x="261.4" y="327.5">USB2</text>
<text x="339.4" y="327.5">IN+5V</text>
<text x="425.2" y="324.9">SW7</text>
<text x="443.8" y="328.7">VBAT</text>
<text x="497.6" y="327.5">R3</text>
<text x="516.6" y="324.9">U4</text>
<text x="552.2" y="326.2">LED4 XL-1608SURC-06</text>
<text x="302" y="333.8">R58</text>
<text x="360.4" y="333.8">Q1</text>
<text x="394.2" y="335.1">+3.3V</text>
<text x="190.2" y="337.6">C36</text>
<text x="575.1" y="338.9">R50</text>
<text x="580.1" y="337.6">R5</text>
<text x="319.3" y="347.7" transform="rotate(-90 319.3 347.7)">IN+5V</text>
<text x="345.2" y="342.7">D1</text>
<text x="369.3" y="342.7">U22</text>
<text x="478.5" y="344">F1</text>
<text x="493.8" y="344">R4</text>
<text x="552.2" y="342.7">LED3</text>
<text x="302" y="349">R59</text>
<text x="351.5" y="352.9">C56</text>
<text x="402.3" y="350.3">C57</text>
<text x="412.5" y="350.3">C58</text>
<text x="444.2" y="352.9">CN3</text>
<text x="470.5" y="348.9" transform="rotate(-90 470.5 348.9)">IN+5V</text>
<text x="506.5" y="351.6">C60</text>
<text x="514.1" y="351.6">C61</text>
<text x="535.7" y="351.6">C9</text>
<text x="345.2" y="354.1">R56</text>
<text x="361.7" y="356.7">R57</text>
<text x="315.5" y="378.3">VBAT</text>
<text x="253.2" y="385.9">+3.3V</text>
<text x="265.2" y="385.9">P1</text>
<text x="321.1" y="388.4">R64</text>
<text x="309.6" y="393.5">R63</text>
<text x="309.6" y="401.1">C62</text>
<text x="321.1" y="401.1">R65</text>
<text x="1" y="420.2">1</text>
</g>
<g font-size="2.3">
<text x="543.2" y="104.2">1</text>
<text x="543.2" y="106.7">2</text>
<text x="545.5" y="105.4">ADJ/GND</text>
<text x="545.5" y="108">VOUT</text>
<text x="557.5" y="108">VOUT</text>
<text x="565" y="106.7">4</text>
<text x="543.2" y="109.2">3</text>
<text x="545.5" y="110.5">VIN</text>
<text x="327.4" y="131.9">1</text>
<text x="373.1" y="131.9">GPS:1.8V输出，定位成功输出1秒，50%方波</text>
<text x="543.2" y="129.6">2</text>
<text x="545.5" y="130.8">VOUT</text>
<text x="547.7" y="128.3">VDD</text>
<text x="553.6" y="127">3</text>
<text x="327.4" y="134.4">2</text>
<text x="327.4" y="136.9">3</text>
<text x="373.1" y="134.4">RDY:3.3v高电平输出代表连接上服务器，低电平相反</text>
<text x="547.4" y="133.4">GND</text>
<text x="553.6" y="132.1">1</text>
<text x="327.4" y="139.5">4</text>
<text x="327.4" y="142">5</text>
<text x="373.1" y="139.5">DTR:低功耗控制，3.3-5V唤醒</text>
<text x="327.4" y="144.6">6</text>
<text x="327.4" y="147.1">7</text>
<text x="327.4" y="149.6">8</text>
<text x="416.2" y="148.6">1</text>
<text x="418.5" y="149.9">1</text>
<text x="484.7" y="147.3">1</text>
<text x="484.7" y="149.9">2</text>
<text x="487.1" y="148.6">NC</text>
<text x="507.3" y="148.6">NC</text>
<text x="511.7" y="149.9">13</text>
<text x="511.7" y="147.3">14</text>
<text x="416.2" y="151.2">2</text>
<text x="416.2" y="153.7">3</text>
<text x="418.5" y="152.4">2</text>
<text x="418.5" y="155">3</text>
<text x="484.7" y="152.4">3</text>
<text x="484.7" y="155">4</text>
<text x="487.1" y="151.2">SCL</text>
<text x="487.1" y="153.7">SDA</text>
<text x="505.5" y="153.7">GND</text>
<text x="505.6" y="151.2">INT#</text>
<text x="511.7" y="155">11</text>
<text x="511.7" y="152.4">12</text>
<text x="416.2" y="156.2">4</text>
<text x="418.5" y="157.5">4</text>
<text x="484.7" y="157.5">5</text>
<text x="484.7" y="160">6</text>
<text x="487.1" y="156.2">PGND</text>
<text x="487.1" y="158.8">IR_DRV</text>
<text x="487.1" y="161.3">R_DRV</text>
<text x="501.2" y="158.8">IR_LED+</text>
<text x="501.8" y="161.3">R_LED+</text>
<text x="505.7" y="156.2">VDD</text>
<text x="511.7" y="160">9</text>
<text x="511.7" y="157.5">10</text>
<text x="484.7" y="162.6">7</text>
<text x="487.1" y="163.9">NC</text>
<text x="507.3" y="163.9">NC</text>
<text x="511.7" y="162.6">8</text>
<text x="497.4" y="217.2">1</text>
<text x="497.4" y="219.7">2</text>
<text x="499.8" y="218.5">VBAT</text>
<text x="499.8" y="221">PC13-TAMPER-RTC</text>
<text x="528.6" y="218.5">VDD_3</text>
<text x="528.8" y="221">VSS_3</text>
<text x="537.1" y="219.7">47</text>
<text x="537.1" y="217.2">48</text>
<text x="497.4" y="222.3">3</text>
<text x="497.4" y="224.8">4</text>
<text x="497.4" y="227.4">5</text>
<text x="499.8" y="223.5">PC14-OSC32_IN</text>
<text x="499.8" y="226.1">PC15-OSC32_OUT</text>
<text x="531.7" y="226.1">PB8</text>
<text x="531.7" y="223.5">PB9</text>
<text x="537.1" y="227.4">44</text>
<text x="537.1" y="224.8">45</text>
<text x="537.1" y="222.3">46</text>
<text x="497.4" y="229.9">6</text>
<text x="497.4" y="232.4">7</text>
<text x="499.8" y="228.6">PD0-OSC_IN</text>
<text x="499.8" y="231.2">PD1-OSC_OUT</text>
<text x="499.8" y="233.7">NRST</text>
<text x="528.2" y="228.6">BOOT0</text>
<text x="531.7" y="233.7">PB6</text>
<text x="531.7" y="231.2">PB7</text>
<text x="537.1" y="232.4">42</text>
<text x="537.1" y="229.9">43</text>
<text x="497.4" y="235">8</text>
<text x="497.4" y="237.5">9</text>
<text x="499.8" y="236.2">VSSA</text>
<text x="499.8" y="238.8">VDDA</text>
<text x="531.7" y="238.8">PB4</text>
<text x="531.7" y="236.2">PB5</text>
<text x="537.1" y="237.5">40</text>
<text x="537.1" y="235">41</text>
<text x="544.6" y="239.8">跳线用</text>
<text x="496.2" y="240.1">10</text>
<text x="496.2" y="242.6">11</text>
<text x="496.2" y="245.1">12</text>
<text x="499.8" y="241.3">PA0-WKUP</text>
<text x="499.8" y="243.9">PA1</text>
<text x="530.4" y="243.9">PA15</text>
<text x="531.7" y="241.3">PB3</text>
<text x="537.1" y="245.1">37</text>
<text x="537.1" y="242.6">38</text>
<text x="537.1" y="240.1">39</text>
<text x="496.2" y="247.7">13</text>
<text x="496.2" y="250.2">14</text>
<text x="499.8" y="246.4">PA2</text>
<text x="499.8" y="248.9">PA3</text>
<text x="499.8" y="251.5">PA4</text>
<text x="528.6" y="248.9">VDD_2</text>
<text x="528.8" y="251.5">VSS_2</text>
<text x="530.4" y="246.4">PA14</text>
<text x="537.1" y="250.2">35</text>
<text x="537.1" y="247.7">36</text>
<text x="496.2" y="252.8">15</text>
<text x="496.2" y="255.3">16</text>
<text x="496.2" y="257.8">17</text>
<text x="499.8" y="254">PA5</text>
<text x="499.8" y="256.6">PA6</text>
<text x="530.4" y="256.6">PA12</text>
<text x="530.4" y="254">PA13</text>
<text x="537.1" y="257.8">32</text>
<text x="537.1" y="255.3">33</text>
<text x="537.1" y="252.8">34</text>
<text x="496.2" y="260.4">18</text>
<text x="496.2" y="262.9">19</text>
<text x="499.8" y="259.1">PA7</text>
<text x="499.8" y="261.6">PB0</text>
<text x="530.4" y="261.6">PA10</text>
<text x="530.4" y="259.1">PA11</text>
<text x="537.1" y="262.9">30</text>
<text x="537.1" y="260.4">31</text>
<text x="496.2" y="265.5">20</text>
<text x="496.2" y="268">21</text>
<text x="499.8" y="264.2">PB1</text>
<text x="499.8" y="266.7">PB2</text>
<text x="499.8" y="269.3">PB10</text>
<text x="530.4" y="269.3">PB15</text>
<text x="531.7" y="266.7">PA8</text>
<text x="531.7" y="264.2">PA9</text>
<text x="537.1" y="268">28</text>
<text x="537.1" y="265.5">29</text>
<text x="496.2" y="270.5">22</text>
<text x="496.2" y="273.1">23</text>
<text x="496.2" y="275.6">24</text>
<text x="499.8" y="271.8">PB11</text>
<text x="499.8" y="274.3">VSS_1</text>
<text x="530.4" y="274.3">PB13</text>
<text x="530.4" y="271.8">PB14</text>
<text x="537.1" y="275.6">25</text>
<text x="537.1" y="273.1">26</text>
<text x="537.1" y="270.5">27</text>
<text x="499.8" y="276.9">VDD_1</text>
<text x="530.4" y="276.9">PB12</text>
<text x="189" y="323.9">1</text>
<text x="200.4" y="323.9">2</text>
<text x="532.9" y="329">EP</text>
<text x="537.1" y="327.7">9</text>
<text x="258.7" y="330.2">13</text>
<text x="262.3" y="331.5">SHELL</text>
<text x="270.6" y="334">VBUS</text>
<text x="271.8" y="331.5">GND</text>
<text x="278" y="335.3">10</text>
<text x="278" y="332.8">11</text>
<text x="278" y="330.2">12</text>
<text x="515.2" y="330.2">1</text>
<text x="515.2" y="332.8">2</text>
<text x="515.2" y="335.3">3</text>
<text x="517.6" y="331.5">TEMP</text>
<text x="517.6" y="334">PROG</text>
<text x="527.9" y="334">CHRG#</text>
<text x="532.8" y="331.5">CE</text>
<text x="537.1" y="335.3">6</text>
<text x="537.1" y="332.8">7</text>
<text x="537.1" y="330.2">8</text>
<text x="270.9" y="339.1">SBU1</text>
<text x="272.3" y="336.6">CC2</text>
<text x="272.4" y="341.7">DP2</text>
<text x="278" y="340.4">8</text>
<text x="278" y="337.8">9</text>
<text x="425.7" y="336" transform="rotate(-90 425.7 336)">3</text>
<text x="428.3" y="336" transform="rotate(-90 428.3 336)">4</text>
<text x="430.8" y="336" transform="rotate(-90 430.8 336)">6</text>
<text x="515.2" y="337.8">4</text>
<text x="517.6" y="336.6">GND</text>
<text x="517.6" y="339.1">VCC</text>
<text x="527" y="336.6">STDBY#</text>
<text x="531.5" y="339.1">BAT</text>
<text x="537.1" y="337.8">5</text>
<text x="272.3" y="344.2">DN1</text>
<text x="272.4" y="346.7">DP1</text>
<text x="278" y="345.5">6</text>
<text x="278" y="342.9">7</text>
<text x="367.9" y="345.5">1</text>
<text x="370.3" y="346.7">VIN</text>
<text x="382.3" y="346.7">VOUT</text>
<text x="389.8" y="345.5">5</text>
<text x="425.7" y="342.4" transform="rotate(-90 425.7 342.4)">1</text>
<text x="428.3" y="342.4" transform="rotate(-90 428.3 342.4)">2</text>
<text x="430.8" y="342.4" transform="rotate(-90 430.8 342.4)">5</text>
<text x="451.7" y="344.2">1</text>
<text x="451.7" y="346.7">2</text>
<text x="454.1" y="345.5">1</text>
<text x="272.3" y="351.8">CC1</text>
<text x="272.3" y="349.3">DN2</text>
<text x="278" y="353.1">3</text>
<text x="278" y="350.5">4</text>
<text x="278" y="348">5</text>
<text x="367.9" y="348">2</text>
<text x="367.9" y="350.5">3</text>
<text x="370.3" y="349.3">GND</text>
<text x="370.3" y="351.8">EN</text>
<text x="385.4" y="351.8">NC</text>
<text x="389.8" y="350.5">4</text>
<text x="454.1" y="348">2</text>
<text x="258.7" y="358.2">14</text>
<text x="262.3" y="359.4">SHELL</text>
<text x="270.6" y="356.9">VBUS</text>
<text x="270.9" y="354.4">SBU2</text>
<text x="271.8" y="359.4">GND</text>
<text x="278" y="358.2">1</text>
<text x="278" y="355.6">2</text>
<text x="263.8" y="388.6">1</text>
<text x="266.1" y="389.9">1</text>
<text x="263.8" y="391.2">2</text>
<text x="263.8" y="393.7">3</text>
<text x="266.1" y="392.5">2</text>
<text x="266.1" y="395">3</text>
<text x="263.8" y="396.3">4</text>
<text x="263.8" y="398.8">5</text>
<text x="266.1" y="397.5">4</text>
<text x="266.1" y="400.1">5</text>
</g>
<g font-size="2.3" fill="#00f">
<text x="454.4" y="119.2">10k</text>
<text x="469.6" y="119.2">10k</text>
<text x="483.6" y="116.6">4.7k</text>
<text x="544.6" y="114.1">AMS1117-3.3</text>
<text x="528.1" y="123">1uF</text>
<text x="538.2" y="121.7">100nF</text>
<text x="336.3" y="130.6">GPS</text>
<text x="357.9" y="130.6">ADC2_IN4</text>
<text x="483.6" y="129.3">4.7k</text>
<text x="564.9" y="128.1">10uF</text>
<text x="582.7" y="129.3">100nF</text>
<text x="336.3" y="133.1">RDY</text>
<text x="336.3" y="135.7">RST</text>
<text x="357.9" y="135.7">RESET</text>
<text x="357.9" y="133.1">PA1</text>
<text x="460.8" y="135.7">I2C1_SDA</text>
<text x="497.6" y="135.7">4.7k</text>
<text x="544.6" y="137">SC6206B-65K5</text>
<text x="336.3" y="138.2">DTR</text>
<text x="336.3" y="140.8">TXD</text>
<text x="336.3" y="143.3">RXD</text>
<text x="357.9" y="143.3">USART1_TX</text>
<text x="357.9" y="140.8">USART1_RX</text>
<text x="357.9" y="138.2">PA5</text>
<text x="460.8" y="140.8">I2C1_SCL</text>
<text x="493.8" y="140.8">MAX_EN_OUT</text>
<text x="543.3" y="149.7">100nF</text>
<text x="324.9" y="153.5">2.54-1*8P +3.3V</text>
<text x="417.6" y="161.1">2.54-1*4P母</text>
<text x="544.6" y="156">10uF</text>
<text x="486.2" y="167.4">MAX30100EFD+</text>
<text x="505.2" y="206.8">100nF</text>
<text x="454.4" y="227.1">30pF</text>
<text x="542" y="224.6">MAX_EN_OUT</text>
<text x="542" y="227.1">GND</text>
<text x="470.9" y="232.2">8MHz</text>
<text x="487.4" y="232.2">RESET</text>
<text x="542" y="232.2">I2C1_SCL</text>
<text x="542" y="229.7">I2C1_SDA</text>
<text x="479.8" y="239.8">ADC1_IN0</text>
<text x="487.4" y="237.3">VDDA</text>
<text x="454.4" y="242.4">30pF</text>
<text x="479.8" y="244.9">USART2_TX</text>
<text x="479.8" y="242.4">PA1</text>
<text x="543.3" y="244.9">JTMS-SWCLK</text>
<text x="455.7" y="250">27uH</text>
<text x="464.6" y="251.3">VDDA</text>
<text x="479.8" y="247.4">USART2_RX</text>
<text x="479.8" y="250">ADC2_IN4</text>
<text x="479.8" y="252.5">PA5</text>
<text x="543.3" y="252.5">JTMS-SWDIO</text>
<text x="543.3" y="257.6">USBDN</text>
<text x="543.3" y="255.1">USBDP</text>
<text x="453.1" y="260.1">100nF</text>
<text x="465.8" y="260.1">100nF</text>
<text x="483.6" y="264">10k</text>
<text x="543.3" y="262.7">USART1_TX</text>
<text x="543.3" y="260.1">USART1_RX</text>
<text x="483.6" y="267.8">I2C2_SCL</text>
<text x="483.6" y="270.3">I2C2_SDA</text>
<text x="498.9" y="280.5">STM32F103C8T6</text>
<text x="500.1" y="289.4">100nF</text>
<text x="210.6" y="317.3">RESET</text>
<text x="186.4" y="327.5">TS-1088-AR02016</text>
<text x="213.1" y="327.5">100k</text>
<text x="425.2" y="327.5">XKB5858-Z-F-75</text>
<text x="497.6" y="330">2.2k</text>
<text x="195.3" y="337.6">100nF</text>
<text x="284.2" y="340.2">USBDP</text>
<text x="302" y="338.9">5.1k</text>
<text x="360.4" y="336.3">SI2301</text>
<text x="575.1" y="341.4">2k</text>
<text x="580.1" y="340.2">2k</text>
<text x="443" y="344">OUT+</text>
<text x="443" y="346.5">OUT-</text>
<text x="516.6" y="342.7">TP4056</text>
<text x="552.2" y="345.2">XL-1608UGC-04</text>
<text x="283.8" y="350.3">USBDN</text>
<text x="345.2" y="350.3">1N5819</text>
<text x="402.3" y="352.9">10uF</text>
<text x="412.5" y="352.9">100nF</text>
<text x="472.2" y="349">BSMD0805-100-6V330m</text>
<text x="302" y="354.1">5.1k</text>
<text x="345.2" y="356.7">100k</text>
<text x="351.5" y="355.4">10uF</text>
<text x="361.7" y="359.2">10k</text>
<text x="369.3" y="355.4">AP2112K-3.3TRG1</text>
<text x="444.2" y="355.4">ZX-XH2.54-2PWZ</text>
<text x="506.5" y="354.1">10uF</text>
<text x="514.1" y="354.1">100nF</text>
<text x="535.7" y="359.2">10uF</text>
<text x="261.4" y="363">TYPE-C 16PIN 2MD(073)</text>
<text x="530.1" y="364.7" transform="rotate(-90 530.1 364.7)">OUT-</text>
<text x="544.1" y="364.7" transform="rotate(-90 544.1 364.7)">OUT+</text>
<text x="246.1" y="393.5">JTMS-SWDIO</text>
<text x="295.7" y="394.8">ADC1_IN0</text>
<text x="321.1" y="391">100k</text>
<text x="246.1" y="396">JTMS-SWCLK</text>
<text x="246.1" y="398.6">SWD-RESET</text>
<text x="309.6" y="398.6">10k</text>
<text x="265.2" y="404.9">2510-5A</text>
<text x="309.6" y="403.7">100nF</text>
<text x="321.1" y="403.7">100k</text>
<text x="237.2" y="410">RESET</text>
<text x="255" y="410">SWD-RESET</text>
</g>
<text font-size="1.6" fill="#000080" x="564.9" y="125.7">C28</text>
</svg>
